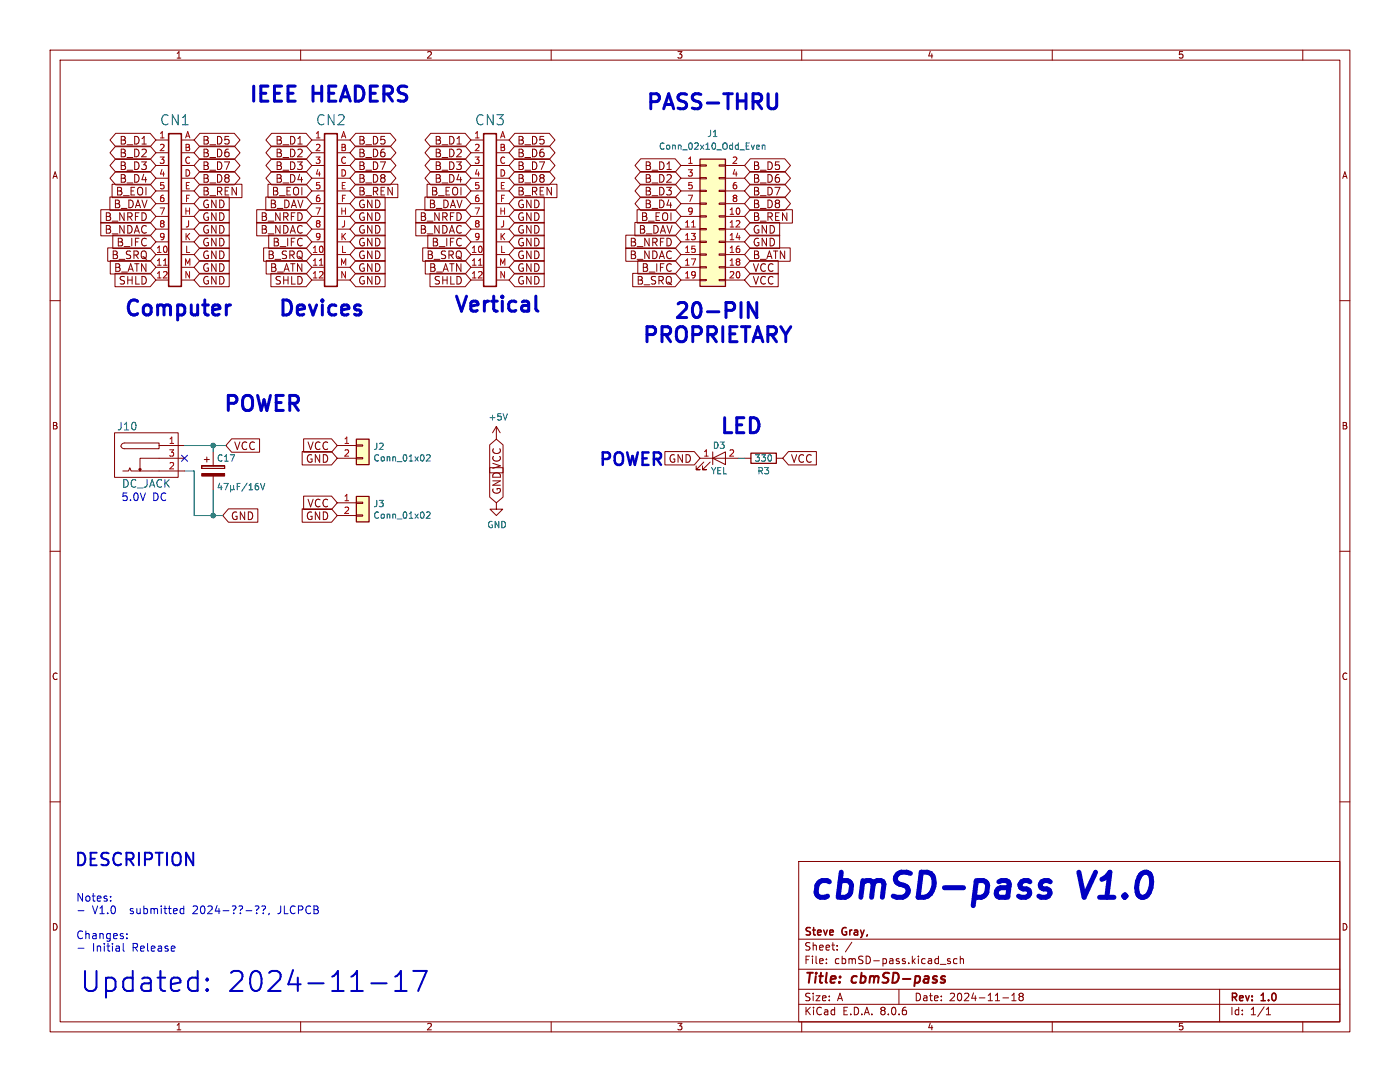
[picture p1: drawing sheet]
<svg xmlns="http://www.w3.org/2000/svg" width="279mm" height="216mm" viewBox="0 0 279 216" stroke-linecap="round" stroke-linejoin="round" font-family="sans-serif">
<g fill="none" stroke="#840000" stroke-width=".2">
<path d="M10 10h259.4v195.9h-259.4zM12 12h255.4v191.9h-255.4zM60 10v2M110 10v2M160 10v2M210 10v2M260 10v2M31.1 27.9h2.6M31.1 30.5h2.6M31.1 33h2.6M31.1 35.6h2.6M31.1 38.1h2.6"/>
<path d="M36.2 27.9h2.5M36.2 30.5h2.5M36.2 33h2.5M36.2 35.6h2.5M36.2 38.1h2.5M62.2 27.9h2.6M62.2 30.5h2.6M62.2 33h2.6M62.2 35.6h2.6M62.2 38.1h2.6M67.3 27.9h2.5M67.3 30.5h2.5"/>
<path d="M67.3 33h2.5M67.3 35.6h2.5M67.3 38.1h2.5M94 27.9h2.5M94 30.5h2.5M94 33h2.5M94 35.6h2.5M94 38.1h2.5M99.1 27.9h2.5M99.1 30.5h2.5M99.1 33h2.5M99.1 35.6h2.5"/>
<path d="M99.1 38.1h2.5M10 60h2M31.1 50.8h2.6M31.1 53.3h2.6M31.1 55.9h2.6M31.1 40.6h2.6M31.1 43.2h2.6M31.1 45.7h2.6M31.1 48.3h2.6M36.2 50.8h2.5M36.2 53.3h2.5M36.2 55.9h2.5"/>
<path d="M36.2 40.6h2.5M36.2 43.2h2.5M36.2 45.7h2.5M36.2 48.3h2.5M62.2 50.8h2.6M62.2 53.3h2.6M62.2 55.9h2.6M62.2 40.6h2.6M62.2 43.2h2.6M62.2 45.7h2.6M62.2 48.3h2.6M67.3 50.8h2.5"/>
<path d="M67.3 53.3h2.5M67.3 55.9h2.5M67.3 40.6h2.5M67.3 43.2h2.5M67.3 45.7h2.5M67.3 48.3h2.5M94 50.8h2.5M94 53.3h2.5M94 55.9h2.5M94 40.6h2.5M94 43.2h2.5M94 45.7h2.5"/>
<path d="M94 48.3h2.5M99.1 50.8h2.5M99.1 53.3h2.5M99.1 55.9h2.5M99.1 40.6h2.5M99.1 43.2h2.5M99.1 45.7h2.5M99.1 48.3h2.5M267.4 60h2M40.3 93v.5zM40.3 93.5h4.5zM40.3 93h4.5z"/>
<path d="M40.8 91.7h1M41.3 91.2v1M42.5 90.2v2.8M42.5 95v2.8M44.8 93v.5zM99.1 85.1l-.8 1.3M99.1 85.1v2.5M99.1 85.1l.7 1.3M139.7 91.4h7.6M140.5 92.2l-1.6 1.5h.8h-.8v-.7M141.7 92.2l-1.5 1.5h.8h-.8v-.7M142.2 91.4l2.6-1.2v2.5z"/>
<path d="M142.2 90.2v2.5M10 110h2M99.1 100.3v1.3h1.2l-1.2 1.3-1.3-1.3h1.3M267.4 110h2M10 160h2M267.4 160h2M159.4 171.9h108v32h-108zM159.4 197.4h108M159.4 193.4h108M159.4 187.4h108M164.9 192.1v.2M164.9 191.4v.1"/>
<path d="M167.1 189.4v.2M167.1 188.7v.1M170 188l-1.3 1.9M179.4 197.4v3M189.6 191.4l-.3-.1-.2 .2v.2l.5 .2v.3h-.5M191 191.4l-.4-.1-.3 .3 .1 .6h.6M191.6 191.4l.3-.1 .3 .1 .1 .9M191.6 190.8v1.5M200.1 199.1h1.2M201.9 199.7h.9M201.9 198.6l.5-.4v1.5M203.6 198.8l-.2 .3v.3l.2 .3 .5-.1 .1-.2-.1-.4-.2-.2"/>
<path d="M203.6 198.8l-.2-.3 .2-.3 .5 .1 .1 .2-.3 .3M203.6 198.8h.3M243.4 197.4v6.5M60 203.9v2M110 203.9v2M159.4 200.4h108M160 203.9v2M210 203.9v2M252.7 202.5h.9M252.7 201.4l.4-.4v1.5M260 203.9v2"/>
</g>
<path d="M187.9 195.3l.5 .1 .2 .3-.1 .3-.6 .1M187.9 194.9h.7" fill="none" stroke="#840000" stroke-width=".4"/>
<g fill="none" stroke="#006464" stroke-width=".2">
<path d="M43.8 96.4l-.3 .9h.8M44.1 96.9v.8M44.7 96.5h.8l-.5 1.2M46 96.9v1.3M46 97.6l.2 .1 .4-.1M46.6 97.6l.2 .1M46.6 96.9v.7M47.3 97.1h.5M47.9 96.5h-.6v1.2M49.3 96.4l-1 1.6M49.7 97.7h.7M49.7 96.8l.4-.3v1.2"/>
<path d="M51.5 96.5h-.3l-.2 .3-.1 .7 .3 .2 .4-.1v-.4l-.1-.2-.3-.1-.3 .3M52 96.5l.4 1.2 .4-1.2M101.3 82.5l-.5 1.3"/>
</g>
<path d="M40.3 94.5h4.5v.5h-4.5z" fill="#840000" stroke="#840000" stroke-width=".2"/>
<path d="M33.7 26.7h2.5v30.5h-2.5zM64.8 26.7h2.5v30.5h-2.5zM96.5 26.7h2.6v30.5h-2.6z" fill="none" stroke="#840000" stroke-width=".3"/>
<path d="M32.6 52.9h.8M63.7 52.9h.8M95.5 52.9h.7" fill="none" stroke="#a90000" stroke-width=".2"/>
<path d="M139.7 31.8h5.1v25.4h-5.1z" fill="#ffffc2"/>
<g fill="none" stroke="#840000" stroke-width=".2">
<path d="M135.9 33h3.8M135.9 35.6h3.8M135.9 38.1h3.8M139.7 38h1.3v.2h-1.3zM139.7 35.4h1.3v.3h-1.3zM139.7 32.9h1.3v.2h-1.3zM143.5 38h1.3v.2h-1.3zM143.5 35.4h1.3v.3h-1.3zM143.5 32.9h1.3v.2h-1.3zM144.8 33h3.8M144.8 35.6h3.8M144.8 38.1h3.8"/>
<path d="M135.9 43.2h3.8M135.9 45.7h3.8M135.9 48.3h3.8M135.9 50.8h3.8M135.9 53.3h3.8M135.9 55.9h3.8M135.9 40.6h3.8M139.7 55.8h1.3v.2h-1.3zM139.7 53.2h1.3v.3h-1.3zM139.7 50.7h1.3v.2h-1.3zM139.7 48.1h1.3v.3h-1.3zM139.7 45.6h1.3v.2h-1.3z"/>
<path d="M139.7 43.1h1.3v.2h-1.3zM139.7 40.5h1.3v.3h-1.3zM143.5 55.8h1.3v.2h-1.3zM143.5 53.2h1.3v.3h-1.3zM143.5 50.7h1.3v.2h-1.3zM143.5 48.1h1.3v.3h-1.3zM143.5 45.6h1.3v.2h-1.3zM143.5 43.1h1.3v.2h-1.3zM143.5 40.5h1.3v.3h-1.3zM144.8 43.2h3.8M144.8 45.7h3.8M144.8 48.3h3.8"/>
<path d="M144.8 50.8h3.8M144.8 53.3h3.8M144.8 55.9h3.8M144.8 40.6h3.8M22.9 86.4h12.7v8.9h-12.7zM24.3 88.6l.5-.2h6.9v1.1h-6.8a.56 .56 0 0 1-.6-.2 .56 .56 0 0 1 0-.7zM24.5 94h1.2l.2-.7 .3 .7h10.6M27.8 93.7h.3M31.7 88.9h5.1M36.8 91.4h-8.9v2.6l.3-.4h-.5l.2 .4M148.6 91.4h1.3M154.9 91.4h1.3"/>
</g>
<path d="M139.7 31.8h5.1v25.4h-5.1zM149.9 90.4h5v2.1h-5z" fill="none" stroke="#840000" stroke-width=".25"/>
<path d="M138 45.3h.8" fill="none" stroke="#a90000" stroke-width=".2"/>
<path d="M151.2 28.9l.3 .1 .1 .2-.6 .2M151.5 29.7l-.3 .1M152.1 29.1l.5-.1 .1 .8M152.1 28.9v.9" fill="none" stroke="#006464" stroke-width=".2"/>
<path d="M71.1 87.6h2.6v5.1h-2.6z" fill="#ffffc2"/>
<path d="M67.3 88.9h3.8M67.3 91.4h3.8M71.1 91.3h1.3v.3h-1.3zM71.1 88.8h1.3v.2h-1.3z" fill="none" stroke="#840000" stroke-width=".2"/>
<path d="M71.1 87.6h2.6v5.1h-2.6z" fill="none" stroke="#840000" stroke-width=".25"/>
<path d="M85.1 90.8l.5-.1 .2 .4-.7 .9h.7" fill="none" stroke="#006464" stroke-width=".2"/>
<path d="M71.1 99.1h2.6v5h-2.6z" fill="#ffffc2"/>
<g fill="none" stroke="#840000" stroke-width=".2">
<path d="M21.9 39.3h8.1l1.1 1.3-1.1 1.4h-8.1zM22.4 36.8h7.6l1.1 1.3-1.1 1.3h-7.6zM23.1 26.6h6.9l1.1 1.3-1.1 1.4h-6.9l-1.2-1.4zM23.1 31.7h6.9l1.1 1.3-1.1 1.4h-6.9l-1.2-1.4zM23.1 34.2h6.9l1.1 1.4-1.1 1.3h-6.9l-1.2-1.3zM23.1 29.1h6.9l1.1 1.4-1.1 1.3h-6.9l-1.2-1.3zM39.9 26.6h6.9l1.1 1.3-1.1 1.4h-6.9l-1.2-1.4zM39.9 31.7h6.9l1.1 1.3-1.1 1.4h-6.9l-1.2-1.4zM39.9 29.1h6.9l1.1 1.4-1.1 1.3h-6.9l-1.2-1.3zM39.9 34.2h6.9l1.1 1.4-1.1 1.3h-6.9l-1.2-1.3zM39.9 36.8h8.4v2.6h-8.4l-1.2-1.3zM39.9 39.3h5.8v2.7h-5.8l-1.2-1.4z"/>
<path d="M53 39.3h8.1l1.1 1.3-1.1 1.4h-8.1zM53.5 36.8h7.6l1.1 1.3-1.1 1.3h-7.6zM54.2 34.2h6.9l1.1 1.4-1.1 1.3h-6.9l-1.1-1.3zM54.2 26.6h6.9l1.1 1.3-1.1 1.4h-6.9l-1.1-1.4zM54.2 31.7h6.9l1.1 1.3-1.1 1.4h-6.9l-1.1-1.4zM54.2 29.1h6.9l1.1 1.4-1.1 1.3h-6.9l-1.1-1.3zM71 36.8h8.4v2.6h-8.4l-1.2-1.3zM71 29.1h6.9l1.1 1.4-1.1 1.3h-6.9l-1.2-1.3zM71 26.6h6.9l1.1 1.3-1.1 1.4h-6.9l-1.2-1.4zM71 34.2h6.9l1.1 1.4-1.1 1.3h-6.9l-1.2-1.3zM71 31.7h6.9l1.1 1.3-1.1 1.4h-6.9l-1.2-1.4zM71 39.3h5.9v2.7h-5.9l-1.2-1.4z"/>
<path d="M84.8 39.3h8l1.2 1.3-1.2 1.4h-8zM85.2 36.8h7.6l1.2 1.3-1.2 1.3h-7.6zM86 29.1h6.8l1.2 1.4-1.2 1.3h-6.8l-1.2-1.3zM86 26.6h6.8l1.2 1.3-1.2 1.4h-6.8l-1.2-1.4zM86 31.7h6.8l1.2 1.3-1.2 1.4h-6.8l-1.2-1.4zM86 34.2h6.8l1.2 1.4-1.2 1.3h-6.8l-1.2-1.3zM102.7 39.3h5.9v2.7h-5.9l-1.1-1.4zM102.7 36.8h8.4v2.6h-8.4l-1.1-1.3zM102.7 34.2h6.9l1.2 1.4-1.2 1.3h-6.9l-1.1-1.3zM102.7 31.7h6.9l1.2 1.3-1.2 1.4h-6.9l-1.1-1.4zM102.7 26.6h6.9l1.2 1.3-1.2 1.4h-6.9l-1.1-1.4zM102.7 29.1h6.9l1.2 1.4-1.2 1.3h-6.9l-1.1-1.3z"/>
<path d="M127.9 34.2h6.8l1.2 1.4-1.2 1.3h-6.8l-1.2-1.3zM127.9 39.3h6.8l1.2 1.3-1.2 1.4h-6.8l-1.2-1.4zM127.9 36.8h6.8l1.2 1.3-1.2 1.3h-6.8l-1.2-1.3zM127.9 31.7h6.8l1.2 1.3-1.2 1.4h-6.8l-1.2-1.4zM149.7 34.2h6.9l1.2 1.4-1.2 1.3h-6.9l-1.1-1.3zM149.7 39.3h6.9l1.2 1.3-1.2 1.4h-6.9l-1.1-1.4zM149.7 31.7h6.9l1.2 1.3-1.2 1.4h-6.9l-1.1-1.4zM149.7 36.8h6.9l1.2 1.3-1.2 1.3h-6.9l-1.1-1.3zM20.1 41.8h9.9l1.1 1.4-1.1 1.3h-9.9zM20.1 44.4h9.9l1.1 1.3-1.1 1.4h-9.9zM21.5 49.5h8.5l1.1 1.3-1.1 1.3h-8.5zM22 52h8l1.1 1.3-1.1 1.4h-8z"/>
<path d="M22.5 46.9h7.5l1.1 1.4-1.1 1.3h-7.5zM22.9 54.5h7.1l1.1 1.4-1.1 1.3h-7.1zM39.9 46.9h5.8v2.7h-5.8l-1.2-1.3zM39.9 44.4h5.8v2.7h-5.8l-1.2-1.4zM39.9 41.8h5.8v2.7h-5.8l-1.2-1.3zM39.9 52h5.8v2.7h-5.8l-1.2-1.4zM39.9 49.5h5.8v2.6h-5.8l-1.2-1.3zM39.9 54.5h5.8v2.7h-5.8l-1.2-1.3zM51.2 44.4h9.9l1.1 1.3-1.1 1.4h-9.9zM51.2 41.8h9.9l1.1 1.4-1.1 1.3h-9.9zM52.6 49.5h8.5l1.1 1.3-1.1 1.3h-8.5zM53.1 52h8l1.1 1.3-1.1 1.4h-8z"/>
<path d="M53.6 46.9h7.5l1.1 1.4-1.1 1.3h-7.5zM54.1 54.5h7l1.1 1.4-1.1 1.3h-7zM71 49.5h5.9v2.6h-5.9l-1.2-1.3zM71 52h5.9v2.7h-5.9l-1.2-1.4zM71 54.5h5.9v2.7h-5.9l-1.2-1.3zM71 41.8h5.9v2.7h-5.9l-1.2-1.3zM71 46.9h5.9v2.7h-5.9l-1.2-1.3zM71 44.4h5.9v2.7h-5.9l-1.2-1.4zM83 44.4h9.8l1.2 1.3-1.2 1.4h-9.8zM83 41.8h9.8l1.2 1.4-1.2 1.3h-9.8zM84.4 49.5h8.4l1.2 1.3-1.2 1.3h-8.4zM84.9 52h7.9l1.2 1.3-1.2 1.4h-7.9z"/>
<path d="M85.4 46.9h7.4l1.2 1.4-1.2 1.3h-7.4zM85.8 54.5h7l1.2 1.4-1.2 1.3h-7zM102.7 44.4h5.9v2.7h-5.9l-1.1-1.4zM102.7 49.5h5.9v2.6h-5.9l-1.1-1.3zM102.7 54.5h5.9v2.7h-5.9l-1.1-1.3zM102.7 41.8h5.9v2.7h-5.9l-1.1-1.3zM102.7 46.9h5.9v2.7h-5.9l-1.1-1.3zM102.7 52h5.9v2.7h-5.9l-1.1-1.4zM124.9 49.5h9.8l1.2 1.3-1.2 1.3h-9.8zM124.9 46.9h9.8l1.2 1.4-1.2 1.3h-9.8zM126.3 54.5h8.4l1.2 1.4-1.2 1.3h-8.4zM126.7 44.4h8l1.2 1.3-1.2 1.4h-8z"/>
<path d="M127.1 41.8h7.6l1.2 1.4-1.2 1.3h-7.6zM127.3 52h7.4l1.2 1.3-1.2 1.4h-7.4zM149.7 41.8h8.4v2.7h-8.4l-1.1-1.3zM149.7 46.9h5.9v2.7h-5.9l-1.1-1.3zM149.7 44.4h5.9v2.7h-5.9l-1.1-1.4zM149.7 54.5h5.6v2.7h-5.6l-1.1-1.3zM149.7 49.5h8v2.6h-8l-1.1-1.3zM149.7 52h5.6v2.7h-5.6l-1.1-1.4zM46.2 87.6h5.6v2.6h-5.6l-1.1-1.3zM60.3 90.1h5.9l1.1 1.3-1.1 1.4h-5.9zM60.6 87.6h5.6l1.1 1.3-1.1 1.3h-5.6zM60.6 99h5.6l1.1 1.3-1.1 1.4h-5.6z"/>
<path d="M97.7 93.3h2.7v5.9l-1.3 1.1-1.4-1.1zM97.7 88.8l1.4-1.2 1.3 1.2v5.5h-2.7zM132.7 90.1h5.9l1.1 1.3-1.1 1.4h-5.9zM157.4 90.1h5.5v2.7h-5.5l-1.2-1.4zM45.6 101.5h5.9v2.7h-5.9l-1.2-1.3zM60.3 101.5h5.9l1.1 1.4-1.1 1.3h-5.9zM67.3 100.3h3.8M67.3 102.9h3.8M71.1 102.7h1.3v.3h-1.3zM71.1 100.2h1.3v.3h-1.3z"/>
</g>
<path d="M71.1 99.1h2.6v5h-2.6z" fill="none" stroke="#840000" stroke-width=".25"/>
<path d="M85.1 102.3l.5-.1 .2 .3-.7 .9h.7" fill="none" stroke="#006464" stroke-width=".2"/>
<path d="M155 18.7v2.4l-.3 .5-.8 .1M106.9 59.1v2.6l.2 .2 .3 .2M45.7 60.9h.3M151 60.4v3l-1.7-3v3" fill="none" stroke="#0000c2" stroke-width=".6"/>
<g fill="none" stroke="#0000c2" stroke-width=".2">
<path d="M22.1 179.7v.1M22.1 178.9v.1M15.6 181.7h1.2M15.6 189.2h1.2M24.6 188.2v1.4l.2 .2M25.3 187.2v.1M25.3 186.3v.2M35.9 182l.3 .3 .5-.1M36.7 180.8v1.5M36.7 181.4l-.5-.1-.3 .3M50.9 180.8h.5a.39 .39 0 0 1 .3 .4 .39 .39 0 0 1-.4 .3l-.1 .2M51.2 182.2v.1"/>
<path d="M52.3 180.8h.5a.39 .39 0 0 1 .2 .4 .39 .39 0 0 1-.4 .3l-.1 .2M52.5 182.2v.1M53.7 182.2l-.1 .3"/>
</g>
<path d="M41.3 197.4l.2 .2-.2 .1M41.3 197.4l-.1 .2 .1 .1M41.3 195.3v.3M41.3 197.4v.3M41.3 195.3l.2 .2-.2 .1M41.3 195.3l-.1 .2 .1 .1M74.1 196.2h3.1M78.9 197.7h2.3M78.9 194.9l.7-.6 .4-.6v4M82.5 193.7h2.7l-1.8 4" fill="none" stroke="#0000c2" stroke-width=".4"/>
<path d="M209.6 175.9a1.22 1.22 0 0 0-2 .8l.2 .4 .4 .3h.7l.5 .2 .1 .7-.3 .5-.5 .2h-.9l-.5-.2" fill="none" stroke="#0000c2" stroke-width="1"/>
<path d="M36.8 94h1.9v8.9h5.7M36.8 88.9h8.3M42.5 88.9v1.3M42.5 97.8v5.1M147.3 91.4h1.3" fill="none" stroke="#009600" stroke-width=".2"/>
<path d="M36.2 90.8l1.2 1.2M37.4 90.8l-1.2 1.2" fill="none" stroke="#000084" stroke-width=".2"/>
<g fill="#009600" stroke="#009600" stroke-width=".2">
<circle cx="42.5" cy="102.9" r=".46"/>
<circle cx="42.5" cy="88.9" r=".46"/>
</g>
<g font-size="7" fill="#0000c2">
<text x="161.2" y="179.7">cbmSD-pass</text>
<text x="215.6" y="179.7">V1.0</text>
</g>
<g font-size="5.6" fill="#0000c2">
<text x="15.7" y="198.3">Updated:</text>
<text x="45.5" y="198.3">2024-11-17</text>
</g>
<g font-size="4.2" fill="#0000c2">
<text x="49.5" y="20.6">IEEE</text>
<text x="62.6" y="20.6">HEADERS</text>
<text x="128.8" y="22.1">PASS-THRU</text>
<text x="24.6" y="63.3">Computer</text>
<text x="55.4" y="63.3">Devices</text>
<text x="90.4" y="62.5">Vertical</text>
<text x="134.2" y="63.8">20-PIN</text>
<text x="127.8" y="68.6">PROPRIETARY</text>
<text x="44.4" y="82.3">POWER</text>
<text x="143.5" y="86.7">LED</text>
</g>
<g font-size="3.5" fill="#0000c2">
<text x="119.4" y="93.1">POWER</text>
<text x="14.7" y="173">DESCRIPTION</text>
</g>
<g font-size="2.8" fill="#006464">
<text x="31.9" y="25.2">CN1</text>
<text x="63" y="25.2">CN2</text>
<text x="94.8" y="25.2">CN3</text>
</g>
<g font-size="2.8" fill="#840000">
<text x="160.4" y="196.8">Title:</text>
<text x="170.1" y="196.8">cbmSD-pass</text>
</g>
<g font-size="2.2" fill="#0000c2">
<text x="15.1" y="180">Notes:</text>
<text x="18.4" y="182.5">V1.0</text>
<text x="26" y="182.5">submitted</text>
<text x="38.7" y="182.5">2024-??-??,</text>
<text x="55.8" y="182.5">JLCPCB</text>
<text x="15.1" y="187.5">Changes:</text>
<text x="18.4" y="190">Initial</text>
<text x="26.4" y="190">Release</text>
</g>
<g font-size="2.1" fill="#840000">
<text x="23.8" y="29">B_D1</text>
<text x="40.3" y="29">B_D5</text>
<text x="54.9" y="29">B_D1</text>
<text x="71.4" y="29">B_D5</text>
<text x="86.6" y="29">B_D1</text>
<text x="103.1" y="29">B_D5</text>
<text x="23.8" y="34.1">B_D3</text>
<text x="23.8" y="31.6">B_D2</text>
<text x="40.3" y="34.1">B_D7</text>
<text x="40.3" y="31.6">B_D6</text>
<text x="54.9" y="34.1">B_D3</text>
<text x="54.9" y="31.6">B_D2</text>
<text x="71.4" y="31.6">B_D6</text>
<text x="71.4" y="34.1">B_D7</text>
<text x="86.6" y="31.6">B_D2</text>
<text x="86.6" y="34.1">B_D3</text>
<text x="103.1" y="34.1">B_D7</text>
<text x="103.1" y="31.6">B_D6</text>
<text x="128.6" y="34.1">B_D1</text>
<text x="150.1" y="34.1">B_D5</text>
<text x="22.6" y="41.7">B_DAV</text>
<text x="23.1" y="39.2">B_EOI</text>
<text x="23.8" y="36.7">B_D4</text>
<text x="40.3" y="36.7">B_D8</text>
<text x="40.3" y="39.2">B_REN</text>
<text x="40.3" y="41.7">GND</text>
<text x="53.7" y="41.7">B_DAV</text>
<text x="54.2" y="39.2">B_EOI</text>
<text x="54.9" y="36.7">B_D4</text>
<text x="71.4" y="39.2">B_REN</text>
<text x="71.4" y="36.7">B_D8</text>
<text x="71.4" y="41.7">GND</text>
<text x="85.5" y="41.7">B_DAV</text>
<text x="85.9" y="39.2">B_EOI</text>
<text x="86.6" y="36.7">B_D4</text>
<text x="103.1" y="41.7">GND</text>
<text x="103.1" y="39.2">B_REN</text>
<text x="103.1" y="36.7">B_D8</text>
<text x="128.6" y="36.7">B_D2</text>
<text x="128.6" y="41.7">B_D4</text>
<text x="128.6" y="39.2">B_D3</text>
<text x="150.1" y="36.7">B_D6</text>
<text x="150.1" y="41.7">B_D8</text>
<text x="150.1" y="39.2">B_D7</text>
<text x="20.8" y="44.3">B_NRFD</text>
<text x="20.8" y="46.8">B_NDAC</text>
<text x="40.3" y="46.8">GND</text>
<text x="40.3" y="44.3">GND</text>
<text x="51.9" y="46.8">B_NDAC</text>
<text x="51.9" y="44.3">B_NRFD</text>
<text x="71.4" y="44.3">GND</text>
<text x="71.4" y="46.8">GND</text>
<text x="83.7" y="46.8">B_NDAC</text>
<text x="83.7" y="44.3">B_NRFD</text>
<text x="103.1" y="46.8">GND</text>
<text x="103.1" y="44.3">GND</text>
<text x="127.4" y="46.8">B_DAV</text>
<text x="127.8" y="44.3">B_EOI</text>
<text x="150.1" y="44.3">B_REN</text>
<text x="150.1" y="46.8">GND</text>
<text x="22.2" y="51.9">B_SRQ</text>
<text x="23.2" y="49.4">B_IFC</text>
<text x="40.3" y="49.4">GND</text>
<text x="40.3" y="51.9">GND</text>
<text x="53.3" y="51.9">B_SRQ</text>
<text x="54.3" y="49.4">B_IFC</text>
<text x="71.4" y="51.9">GND</text>
<text x="71.4" y="49.4">GND</text>
<text x="85" y="51.9">B_SRQ</text>
<text x="86.1" y="49.4">B_IFC</text>
<text x="103.1" y="51.9">GND</text>
<text x="103.1" y="49.4">GND</text>
<text x="125.6" y="51.9">B_NDAC</text>
<text x="125.6" y="49.4">B_NRFD</text>
<text x="150.1" y="49.4">GND</text>
<text x="150.1" y="51.9">B_ATN</text>
<text x="22.7" y="54.4">B_ATN</text>
<text x="23.6" y="57">SHLD</text>
<text x="40.3" y="54.4">GND</text>
<text x="40.3" y="57">GND</text>
<text x="53.8" y="54.4">B_ATN</text>
<text x="54.7" y="57">SHLD</text>
<text x="71.4" y="54.4">GND</text>
<text x="71.4" y="57">GND</text>
<text x="85.6" y="54.4">B_ATN</text>
<text x="86.5" y="57">SHLD</text>
<text x="103.1" y="57">GND</text>
<text x="103.1" y="54.4">GND</text>
<text x="127" y="57">B_SRQ</text>
<text x="128" y="54.4">B_IFC</text>
<text x="150.1" y="57">VCC</text>
<text x="150.1" y="54.4">VCC</text>
<text x="46.6" y="90">VCC</text>
<text x="61.3" y="90">VCC</text>
<text x="61" y="92.5">GND</text>
<text x="133.4" y="92.5">GND</text>
<text x="157.7" y="92.5">VCC</text>
<text x="61.3" y="101.4">VCC</text>
<text x="100.2" y="98.8" transform="rotate(-90 100.2 98.8)">GND VCC</text>
<text x="46" y="104">GND</text>
<text x="61" y="104">GND</text>
<text x="160.4" y="189.9">Sheet:</text>
<text x="160.4" y="187.1">Steve</text>
<text x="168.1" y="187.1">Gray,</text>
<text x="160.4" y="192.6">File:</text>
<text x="166.5" y="192.6">cbmSD-pass.kicad_sch</text>
<text x="160.4" y="202.8">KiCad</text>
<text x="160.4" y="200">Size:</text>
<text x="167.1" y="200">A</text>
<text x="168.1" y="202.8">E.D.A.</text>
<text x="175.7" y="202.8">8.0.6</text>
<text x="182.4" y="200">Date:</text>
<text x="189.4" y="200">2024-11-18</text>
<text x="245.4" y="200.2">Rev:</text>
<text x="245.4" y="202.8">Id:</text>
<text x="249.5" y="202.8">1/1</text>
<text x="251.8" y="200.2">1.0</text>
</g>
<g font-size="2.1" fill="#006464">
<text x="23.3" y="86.1">J10</text>
<text x="24.3" y="97.5">DC_JACK</text>
</g>
<g font-size="2.1" fill="#0000c2">
<text x="24.1" y="100.1">5.0V</text>
<text x="30.4" y="100.1">DC</text>
</g>
<g font-size="1.8" fill="#840000">
<text x="35" y="11.9">1</text>
<text x="85" y="11.9">2</text>
<text x="135" y="11.9">3</text>
<text x="185" y="11.9">4</text>
<text x="235" y="11.9">5</text>
<text x="10.3" y="35.9">A</text>
<text x="267.7" y="35.9">A</text>
<text x="10.3" y="85.9">B</text>
<text x="267.7" y="85.9">B</text>
<text x="10.3" y="135.9">C</text>
<text x="267.7" y="135.9">C</text>
<text x="10.3" y="185.9">D</text>
<text x="267.7" y="185.9">D</text>
<text x="35" y="205.8">1</text>
<text x="85" y="205.8">2</text>
<text x="135" y="205.8">3</text>
<text x="185" y="205.8">4</text>
<text x="235" y="205.8">5</text>
</g>
<g font-size="1.8" fill="#a90000">
<text x="31.7" y="27.7">1</text>
<text x="36.8" y="27.7">A</text>
<text x="62.8" y="27.7">1</text>
<text x="67.9" y="27.7">A</text>
<text x="94.5" y="27.7">1</text>
<text x="99.7" y="27.7">A</text>
<text x="31.7" y="30.2">2</text>
<text x="31.7" y="32.8">3</text>
<text x="31.7" y="35.3">4</text>
<text x="36.7" y="30.2">B</text>
<text x="36.7" y="32.8">C</text>
<text x="36.7" y="35.3">D</text>
<text x="62.8" y="30.2">2</text>
<text x="62.8" y="32.8">3</text>
<text x="62.8" y="35.3">4</text>
<text x="67.8" y="30.2">B</text>
<text x="67.8" y="32.8">C</text>
<text x="67.8" y="35.3">D</text>
<text x="94.5" y="30.2">2</text>
<text x="94.5" y="32.8">3</text>
<text x="94.5" y="35.3">4</text>
<text x="99.6" y="30.2">B</text>
<text x="99.6" y="32.8">C</text>
<text x="99.6" y="35.3">D</text>
<text x="137.1" y="32.8">1</text>
<text x="137.1" y="35.3">3</text>
<text x="146" y="32.8">2</text>
<text x="146" y="35.3">4</text>
<text x="31.7" y="37.8">5</text>
<text x="31.7" y="40.4">6</text>
<text x="36.8" y="37.8">E</text>
<text x="36.8" y="40.4">F</text>
<text x="62.8" y="37.8">5</text>
<text x="62.8" y="40.4">6</text>
<text x="67.9" y="37.8">E</text>
<text x="67.9" y="40.4">F</text>
<text x="94.5" y="37.8">5</text>
<text x="94.5" y="40.4">6</text>
<text x="99.7" y="37.8">E</text>
<text x="99.7" y="40.4">F</text>
<text x="137.1" y="37.8">5</text>
<text x="137.1" y="40.4">7</text>
<text x="146" y="37.8">6</text>
<text x="146" y="40.4">8</text>
<text x="31.7" y="42.9">7</text>
<text x="31.7" y="45.5">8</text>
<text x="36.7" y="42.9">H</text>
<text x="36.9" y="45.5">J</text>
<text x="62.8" y="42.9">7</text>
<text x="62.8" y="45.5">8</text>
<text x="67.8" y="42.9">H</text>
<text x="68" y="45.5">J</text>
<text x="94.5" y="42.9">7</text>
<text x="94.5" y="45.5">8</text>
<text x="99.6" y="42.9">H</text>
<text x="99.7" y="45.5">J</text>
<text x="136.5" y="45.5">11</text>
<text x="137.1" y="42.9">9</text>
<text x="145.4" y="42.9">10</text>
<text x="145.4" y="45.5">12</text>
<text x="31.1" y="50.5">10</text>
<text x="31.1" y="53.1">11</text>
<text x="31.7" y="48">9</text>
<text x="36.6" y="53.1">M</text>
<text x="36.7" y="48">K</text>
<text x="36.8" y="50.5">L</text>
<text x="62.2" y="50.5">10</text>
<text x="62.2" y="53.1">11</text>
<text x="62.8" y="48">9</text>
<text x="67.8" y="53.1">M</text>
<text x="67.8" y="48">K</text>
<text x="68" y="50.5">L</text>
<text x="93.9" y="50.5">10</text>
<text x="93.9" y="53.1">11</text>
<text x="94.5" y="48">9</text>
<text x="99.5" y="53.1">M</text>
<text x="99.6" y="48">K</text>
<text x="99.7" y="50.5">L</text>
<text x="136.5" y="48">13</text>
<text x="136.5" y="50.5">15</text>
<text x="136.5" y="53.1">17</text>
<text x="145.4" y="48">14</text>
<text x="145.4" y="50.5">16</text>
<text x="145.4" y="53.1">18</text>
<text x="31.1" y="55.6">12</text>
<text x="36.7" y="55.6">N</text>
<text x="62.2" y="55.6">12</text>
<text x="67.8" y="55.6">N</text>
<text x="93.9" y="55.6">12</text>
<text x="99.6" y="55.6">N</text>
<text x="136.5" y="55.6">19</text>
<text x="145.4" y="55.6">20</text>
<text x="33.6" y="88.6">1</text>
<text x="68.5" y="88.6">1</text>
<text x="33.6" y="93.7">2</text>
<text x="33.6" y="91.2">3</text>
<text x="68.5" y="91.2">2</text>
<text x="140.3" y="91.2">1</text>
<text x="145.3" y="91.2">2</text>
<text x="68.5" y="100.1">1</text>
<text x="68.5" y="102.6">2</text>
</g>
<g font-size="1.8" fill="#006464">
<text x="141" y="27.5">J1</text>
<text x="131.4" y="30.1">Conn_02x10_Odd_Even</text>
<text x="74.4" y="90">J2</text>
<text x="97.4" y="84.1">+5V</text>
<text x="142.2" y="89.8">D3</text>
<text x="43.2" y="92.3">C17</text>
<text x="74.4" y="92.3">Conn_01x02</text>
<text x="141.8" y="94.8">YEL</text>
<text x="150.5" y="92.3">330</text>
<text x="151.1" y="94.8">R3</text>
<text x="74.4" y="101.4">J3</text>
<text x="74.4" y="103.7">Conn_01x02</text>
<text x="97.2" y="105.6">GND</text>
</g>
</svg>
